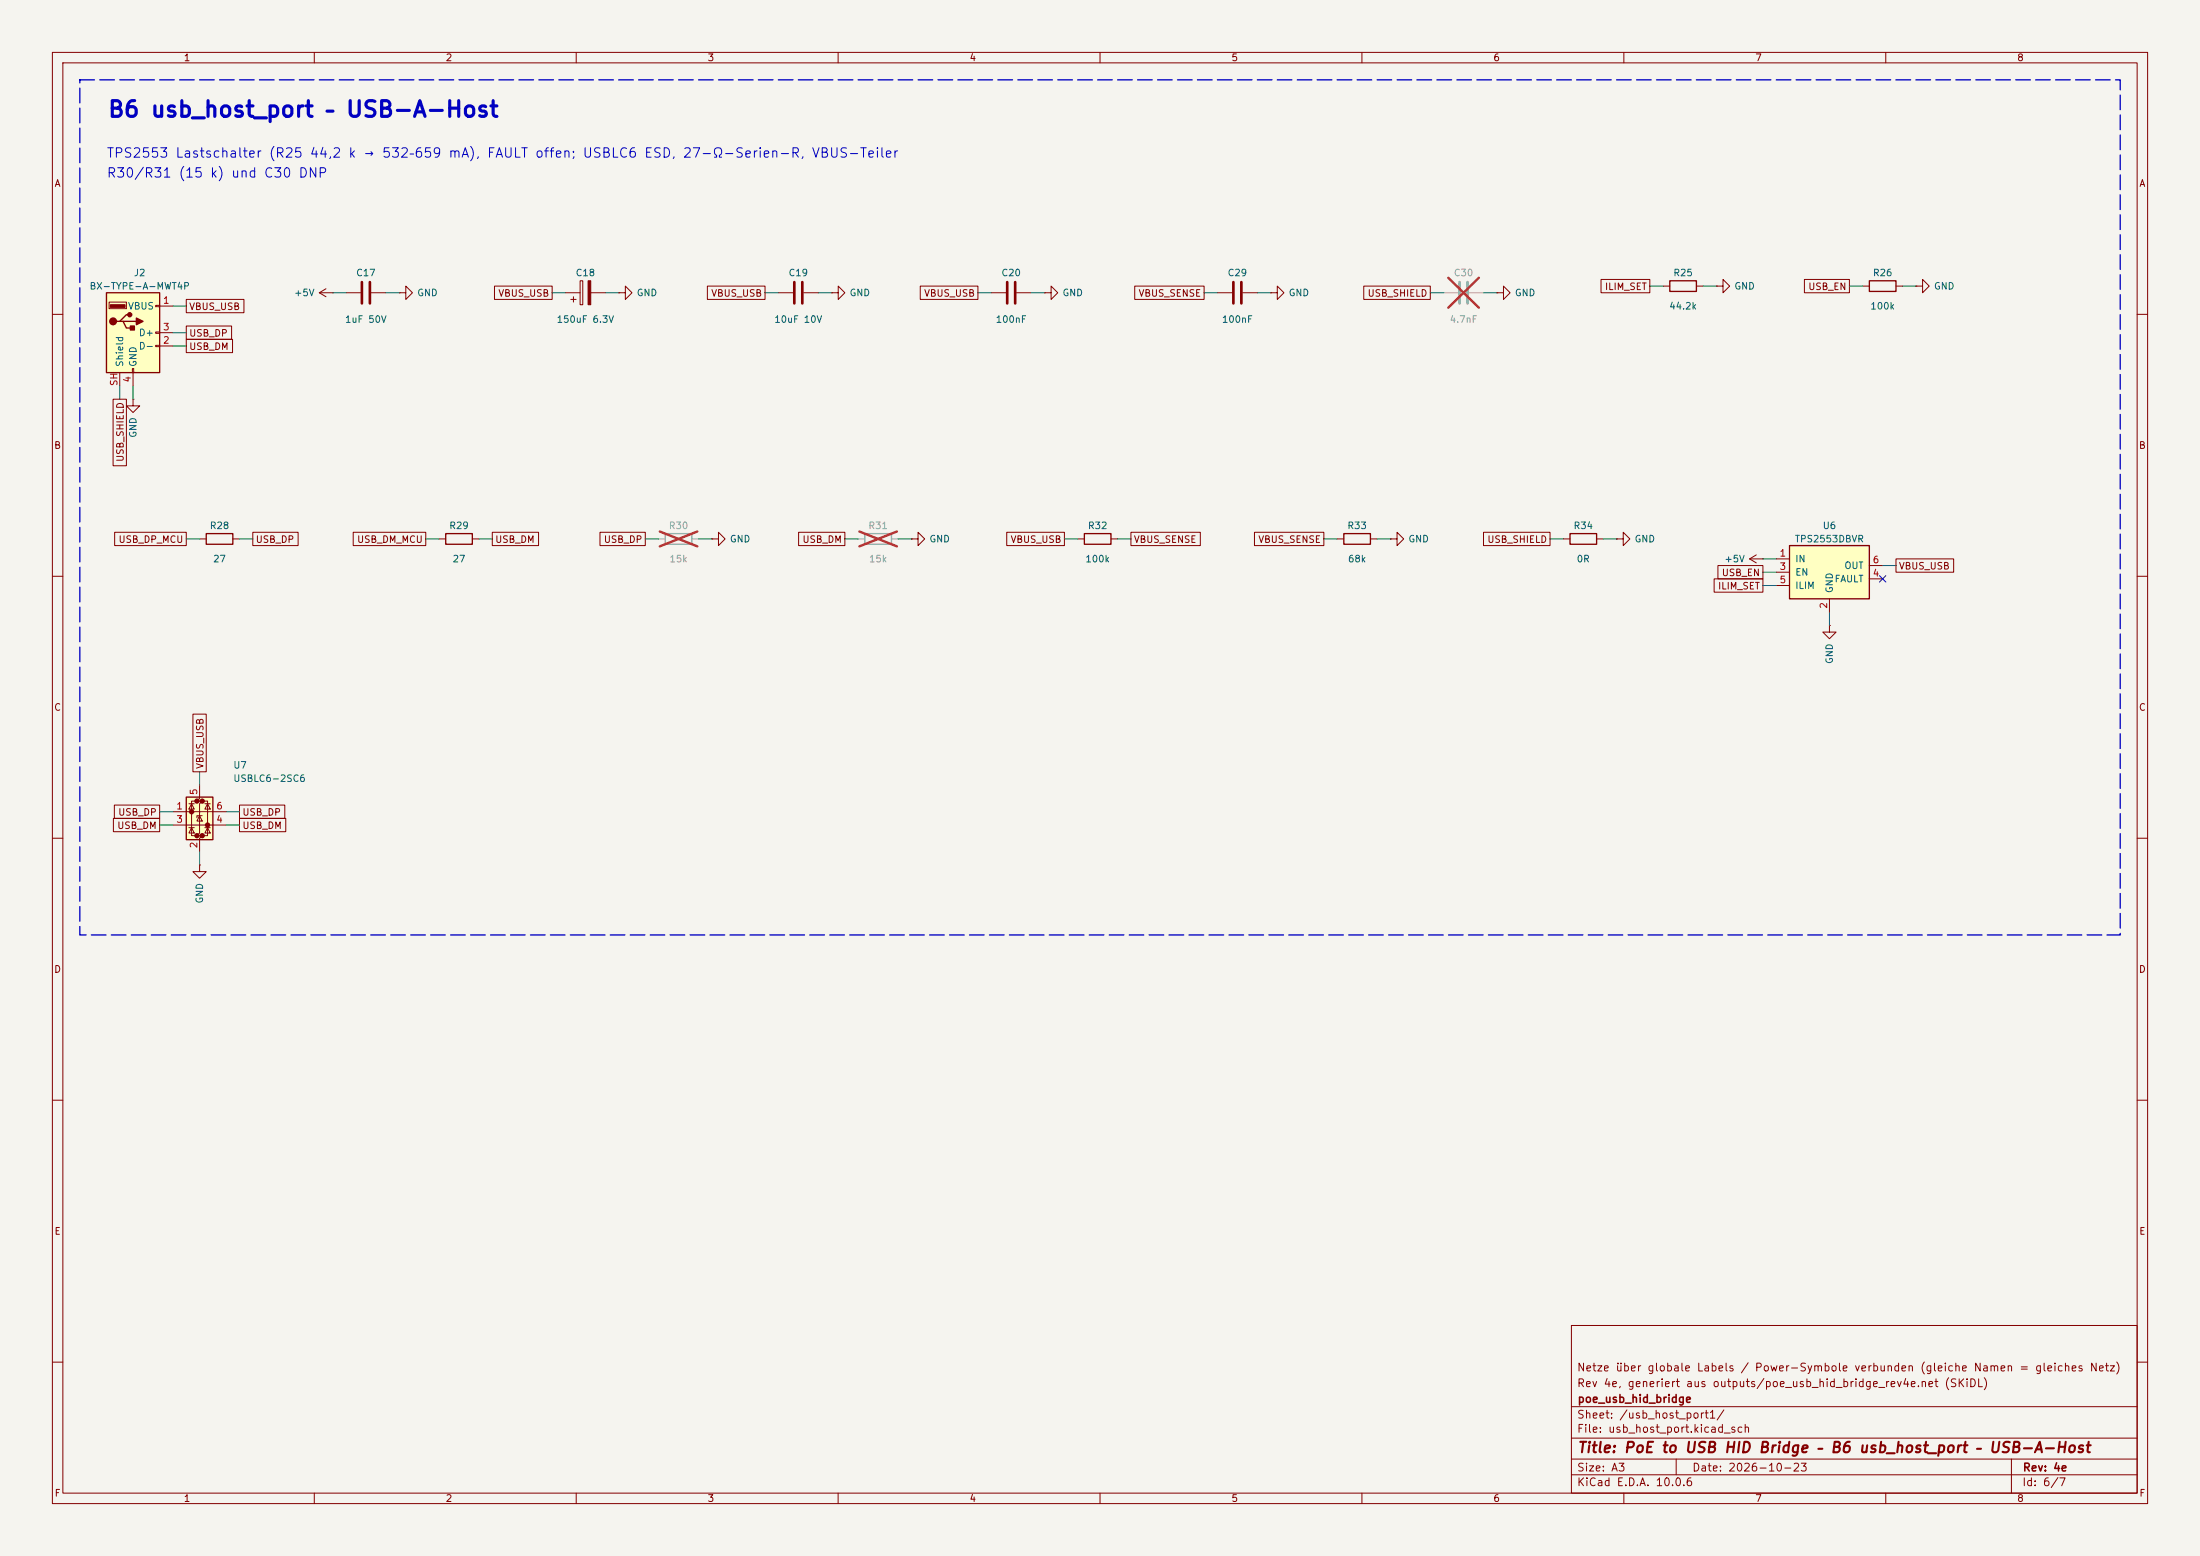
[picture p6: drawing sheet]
<svg xmlns="http://www.w3.org/2000/svg" width="420mm" height="297mm" viewBox="0 0 420 297" stroke-linecap="round" stroke-linejoin="round" font-family="sans-serif">
<path d="M0 0h420v297h-420z" fill="#f5f4ef" stroke="#f5f4ef" stroke-width=".19"/>
<g fill="none" stroke="#840000" stroke-width=".19">
<path d="M10 10h400v277h-400zM12 12h396v273h-396zM60 10v2M110 10v2M160 10v2M210 10v2M260 10v2M310 10v2M360 10v2M118.1 55.9h1.3v-1.3l1.2 1.3-1.2 1.3v-1.3M118.1 55.9h.1M158.7 55.9h1.3v-1.3l1.3 1.3-1.3 1.3v-1.3"/>
<path d="M158.7 55.9h.1M285.7 55.9h1.3v-1.3l1.3 1.3-1.3 1.3v-1.3M285.7 55.9h.1M327.7 54.6h1.2v-1.3l1.3 1.3-1.3 1.3v-1.3M327.7 54.6h.1M355.6 54.6h1.3M361.9 54.6h1.3M10 60h2M408 60h2M10 110h2M38.1 102.9h1.3M44.4 102.9h1.3"/>
<path d="M255.3 102.9h1.2M261.6 102.9h1.3M265.4 102.9h1.3v-1.3l1.3 1.3-1.3 1.2v-1.2M265.4 102.9h.1M298.4 102.9h1.3M304.8 102.9h1.3M408 110h2M10 160h2M408 160h2M10 210h2M408 210h2M300 253h108v32h-108z"/>
<path d="M10 260h2M300 278.5h108M300 274.5h108M300 268.5h108M320 278.5v3M384 278.5v6.5M408 260h2M60 285v2M110 285v2M160 285v2M210 285v2M260 285v2"/>
<path d="M300 281.5h108M310 285v2M360 285v2"/>
</g>
<path d="M356.9 53.6h5v2h-5zM39.4 101.9h5v2h-5zM256.5 101.9h5.1v2h-5.1zM299.7 101.9h5.1v2h-5.1z" fill="none" stroke="#840000" stroke-width=".25"/>
<path d="M341.6 104.1h15.3v10.2h-15.3z" fill="#ffffc2"/>
<path d="M318.8 53.6h5v2h-5zM207 101.9h5.1v2h-5.1zM341.6 104.1h15.3v10.2h-15.3z" fill="none" stroke="#840000" stroke-width=".25"/>
<g fill="none" stroke="#840000" stroke-width=".19">
<path d="M76.2 55.9h1.3v-1.3l1.2 1.3-1.2 1.3v-1.3M76.2 55.9h.1M189.2 55.9h2.8M194.1 55.9h2.7M199.4 55.9h1.3v-1.3l1.2 1.3-1.2 1.3v-1.3M199.4 55.9h.1M232.4 55.9h2.8M237.2 55.9h2.8M242.6 55.9h1.2v-1.3l1.3 1.3-1.3 1.3v-1.3M242.6 55.9h.1M317.5 54.6h1.3M323.8 54.6h1.3"/>
<path d="M25.4 76.2v1.3h1.3l-1.3 1.2-1.3-1.2h1.3M25.4 76.2h.1M174 102.9h1.3v-1.3l1.2 1.3-1.2 1.2v-1.2M174 102.9h.1M205.7 102.9h1.3M212.1 102.9h1.3M308.6 102.9h1.3v-1.3l1.2 1.3-1.2 1.2v-1.2M308.6 102.9h.1M334 106.7h2.5M334 106.7l1.3 .7M335.3 105.9l-1.3 .8M336.5 106.7h.1"/>
<path d="M339.1 106.7h2.5M339.1 109.2h2.5M339.1 111.8h2.5M349.2 114.3v2.5M356.9 110.5h2.5M356.9 108h2.5"/>
</g>
<path d="M165.1 101.9h5.1v2h-5.1z" fill="none" stroke="#9c9b98" stroke-width=".25"/>
<path d="M163.8 102.9h1.3M170.2 102.9h1.2" fill="none" stroke="#9c9b98" stroke-width=".19"/>
<path d="M164.1 101.5l7.1 2.8M171.2 101.5l-7.1 2.8" fill="none" stroke="#e12e31" stroke-width=".46"/>
<path d="M192.3 53.8v4.1M193.8 53.8v4.1M235.5 53.8v4.1M237 53.8v4.1" fill="none" stroke="#840000" stroke-width=".51"/>
<path d="M20.3 55.9h10.2v15.2h-10.2z" fill="#ffffc2"/>
<path d="M20.3 55.9h10.2v15.2h-10.2zM22.9 61.3h.6l.6 1.3h1.3M23.5 61.3h2.5M24.8 60.1h-.7l-1.2 1.2h-.7" fill="none" stroke="#840000" stroke-width=".25"/>
<g fill="#840000" stroke="#840000" stroke-width=".25">
<path d="M24.9 62.2h.8v.8h-.8z"/>
<path d="M26 60.7l1.3 .6-1.3 .7z"/>
<circle cx="21.6" cy="61.3" r=".63"/>
<circle cx="24.8" cy="60.1" r=".38"/>
</g>
<path d="M21.1 58.2h2.8v.5h-2.8z" fill="#840000" stroke="#840000" stroke-width=".19"/>
<g fill="none" stroke="#840000" stroke-width=".19">
<path d="M20.8 57.7h3.3v1.2h-3.3zM29.7 58.3h.8v.2h-.8zM30.5 58.4h2.5M61 55.9h2.5M61 55.9l1.2 .7M62.2 55.1l-1.2 .8M63.5 55.9h.1M66 55.9h2.8M70.9 55.9h2.8M365.8 54.6h1.2v-1.3l1.3 1.3-1.3 1.3v-1.3M365.8 54.6h.1M22.9 71.1v2.6"/>
<path d="M25.3 70.4h.2v.7h-.2zM25.4 71.1v2.6M29.7 63.4h.8v.2h-.8zM29.7 65.9h.8v.3h-.8zM30.5 66h2.5M30.5 63.5h2.5M135.9 102.9h1.3v-1.3l1.2 1.3-1.2 1.2v-1.2M135.9 102.9h.1M349.2 119.4v1.3h1.3l-1.3 1.2-1.2-1.2h1.2M349.2 119.4h.1M38.1 165.1v1.3h1.3l-1.3 1.2-1.3-1.2h1.3M38.1 165.1h.1"/>
</g>
<path d="M69.1 53.8v4.1M70.6 53.8v4.1" fill="none" stroke="#840000" stroke-width=".51"/>
<path d="M278.6 53.8v4.1M280.2 53.8v4.1" fill="none" stroke="#9c9b98" stroke-width=".51"/>
<path d="M275.6 55.9h2.8M280.4 55.9h2.8" fill="none" stroke="#9c9b98" stroke-width=".19"/>
<path d="M276.5 53l5.8 5.7M282.3 53l-5.8 5.7" fill="none" stroke="#e12e31" stroke-width=".46"/>
<path d="M35.6 152.1h5v8.2h-5z" fill="#ffffc2"/>
<g fill="#840000" stroke="#840000" stroke-width=".51">
<circle cx="36.6" cy="154.9" r=".25"/>
<circle cx="37.6" cy="152.9" r=".25"/>
<circle cx="37.6" cy="159.5" r=".25"/>
<circle cx="38.6" cy="152.9" r=".25"/>
<circle cx="38.6" cy="159.5" r=".25"/>
<circle cx="39.6" cy="157.5" r=".25"/>
</g>
<g fill="none" stroke="#840000" stroke-width=".19">
<path d="M35.6 57.1h11v2.6h-11zM94.4 54.6h11v2.6h-11zM107.9 55.9h2.8M109 57.2h1M109.5 56.6v1.1M110.7 53.6h.6v4.6h-.6zM112.8 55.9h2.8M135 54.6h11v2.6h-11zM148.6 55.9h2.8M153.4 55.9h2.8M175.7 54.6h11v2.6h-11zM216.6 54.6h13.3v2.6h-13.3z"/>
<path d="M260.3 54.6h12.7v2.6h-12.7zM305.6 53.3h9.4v2.6h-9.4zM344.5 53.3h8.6v2.6h-8.6zM21.6 76.2h2.5v12.7h-2.5zM35.6 64.8h8.8v2.5h-8.8zM35.6 62.2h8.6v2.6h-8.6zM21.9 101.6h13.7v2.5h-13.7zM48.3 101.6h8.6v2.5h-8.6zM67.4 101.6h13.9v2.5h-13.9zM83.8 102.9h1.3M90.2 102.9h1.2M94 101.6h8.8v2.5h-8.8z"/>
<path d="M114.5 101.6h8.7v2.5h-8.7zM152.5 101.6h8.8v2.5h-8.8zM192.2 101.6h11v2.5h-11zM215.9 101.6h13.2v2.5h-13.2zM239.5 101.6h13.2v2.5h-13.2zM283.2 101.6h12.7v2.5h-12.7zM327.2 110.5h9.3v2.5h-9.3zM328 107.9h8.5v2.6h-8.5zM361.9 106.7h11.1v2.5h-11.1zM36.8 136.3h2.6v11h-2.6zM21.6 156.2h8.9v2.6h-8.9zM21.8 153.7h8.7v2.5h-8.7z"/>
<path d="M33 154.9h10.2M33 157.5h10.2M36.1 158h1M36.1 153.4h1M36.6 153.4l.5 1h-1zM36.6 158l.5 1h-1zM37.6 152.9h-1v6.6h1M38.1 149.9v2.5l-.5 .5h1l-.5 .5v5.6l-.5 .5h1l-.5 .5v2.6M38.1 155.7l.5 1h-1zM38.6 155.7h-1v.4M38.6 152.9h1v6.6h-1M39.1 158h1"/>
<path d="M39.1 153.4h1M39.6 153.4l.5 1h-1zM39.6 158l.5 1h-1zM45.7 156.2h8.9v2.6h-8.9zM45.7 153.7h8.7v2.5h-8.7z"/>
</g>
<path d="M85.1 101.9h5.1v2h-5.1zM35.6 152.1h5v8.2h-5z" fill="none" stroke="#840000" stroke-width=".25"/>
<path d="M112.3 53.6h.5v4.6h-.5z" fill="#840000" stroke="#840000" stroke-width=".19"/>
<path d="M127 101.9h5.1v2h-5.1z" fill="none" stroke="#9c9b98" stroke-width=".25"/>
<path d="M125.7 102.9h1.3M132.1 102.9h1.2" fill="none" stroke="#9c9b98" stroke-width=".19"/>
<path d="M126 101.5l7.1 2.8M133.1 101.5l-7.1 2.8" fill="none" stroke="#e12e31" stroke-width=".46"/>
<path d="M151.6 53.8v4.1M153.2 53.8v4.1" fill="none" stroke="#840000" stroke-width=".51"/>
<g fill="none" stroke="#009600" stroke-width=".19">
<path d="M33 58.4h2.6M63.5 55.9h2.5M73.7 55.9h2.5M105.4 55.9h2.5M115.6 55.9h2.5M146 55.9h2.6M156.2 55.9h2.5M186.7 55.9h2.5M196.8 55.9h2.6M229.9 55.9h2.5M240 55.9h2.6M273 55.9h2.6"/>
<path d="M283.2 55.9h2.5M315 54.6h2.5M325.1 54.6h2.6M353.1 54.6h2.5M363.2 54.6h2.6M22.9 73.7v2.5M25.4 73.7v2.5M33 66h2.6M33 63.5h2.6M35.6 102.9h2.5M45.7 102.9h2.6M81.3 102.9h2.5"/>
<path d="M91.4 102.9h2.6M123.2 102.9h2.5M133.3 102.9h2.6M161.3 102.9h2.5M171.4 102.9h2.6M203.2 102.9h2.5M213.4 102.9h2.5M252.7 102.9h2.6M262.9 102.9h2.5M295.9 102.9h2.5M306.1 102.9h2.5M336.5 106.7h2.6"/>
<path d="M336.5 111.8h2.6M336.5 109.2h2.6M349.2 116.8v2.6M359.4 108h2.5M30.5 154.9h2.5M30.5 157.5h2.5M38.1 147.3v2.6M43.2 154.9h2.5M43.2 157.5h2.5M38.1 162.6v2.5"/>
</g>
<path d="M358.8 109.9l1.2 1.2M360 109.9l-1.2 1.2" fill="none" stroke="#000084" stroke-width=".19"/>
<path d="M15.2 15.2h389.6v163.3h-389.6z" fill="none" stroke="#0000c2" stroke-width=".25" stroke-dasharray="2.8 1"/>
<text font-size="3" fill="#0000c2" x="20.4" y="23.1">B6 usb_host_port – USB-A-Host</text>
<text font-size="2" fill="#840000" x="301" y="277.8">Title: PoE to USB HID Bridge – B6 usb_host_port – USB-A-Host</text>
<g font-size="1.8" fill="#0000c2">
<text x="20.2" y="34.4">R30/R31 (15 k) und C30 DNP</text>
<text x="20.2" y="30.5">TPS2553 Lastschalter (R25 44,2 k → 532–659 mA), FAULT offen; USBLC6 ESD, 27-Ω-Serien-R, VBUS-Teiler</text>
</g>
<g font-size="1.5" fill="#840000">
<text x="300.9" y="262.1">Netze über globale Labels / Power-Symbole verbunden (gleiche Namen = gleiches Netz)</text>
<text x="300.9" y="265.1">Rev 4e, generiert aus outputs/poe_usb_hid_bridge_rev4e.net (SKiDL)</text>
<text x="301" y="268.1">poe_usb_hid_bridge</text>
<text x="300.9" y="273.8">File: usb_host_port.kicad_sch</text>
<text x="300.9" y="271.1">Sheet: /usb_host_port1/</text>
<text x="300.9" y="281.2">Size: A3</text>
<text x="322.9" y="281.2">Date: 2026-10-23</text>
<text x="386" y="281.2">Rev: 4e</text>
<text x="300.9" y="284">KiCad E.D.A. 10.0.6</text>
<text x="385.9" y="284">Id: 6/7</text>
</g>
<g font-size="1.3" fill="#840000">
<text x="35" y="12">1</text>
<text x="85" y="12">2</text>
<text x="135" y="12">3</text>
<text x="185" y="12">4</text>
<text x="235" y="12">5</text>
<text x="285" y="12">6</text>
<text x="335" y="12">7</text>
<text x="385" y="12">8</text>
<text x="10.3" y="36">A</text>
<text x="408.3" y="36">A</text>
<text x="36" y="59.5">VBUS_USB</text>
<text x="95" y="56.9">VBUS_USB</text>
<text x="135.7" y="56.9">VBUS_USB</text>
<text x="176.3" y="56.9">VBUS_USB</text>
<text x="217.3" y="56.9">VBUS_SENSE</text>
<text x="261" y="56.9">USB_SHIELD</text>
<text x="306.3" y="55.7">ILIM_SET</text>
<text x="345.1" y="55.7">USB_EN</text>
<text x="36" y="64.6">USB_DP</text>
<text x="36" y="67.1">USB_DM</text>
<text x="10.2" y="86">B</text>
<text x="23.9" y="88.3" transform="rotate(-90 23.9 88.3)">USB_SHIELD</text>
<text x="408.2" y="86">B</text>
<text x="22.5" y="103.9">USB_DP_MCU</text>
<text x="48.7" y="103.9">USB_DP</text>
<text x="68.1" y="103.9">USB_DM_MCU</text>
<text x="94.4" y="103.9">USB_DM</text>
<text x="115.2" y="103.9">USB_DP</text>
<text x="153.1" y="103.9">USB_DM</text>
<text x="192.8" y="103.9">VBUS_USB</text>
<text x="216.3" y="103.9">VBUS_SENSE</text>
<text x="240.1" y="103.9">VBUS_SENSE</text>
<text x="283.8" y="103.9">USB_SHIELD</text>
<text x="327.9" y="112.8">ILIM_SET</text>
<text x="328.6" y="110.3">USB_EN</text>
<text x="362.4" y="109">VBUS_USB</text>
<text x="10.2" y="136">C</text>
<text x="408.2" y="136">C</text>
<text x="39.2" y="146.9" transform="rotate(-90 39.2 146.9)">VBUS_USB</text>
<text x="22.5" y="156">USB_DP</text>
<text x="46.2" y="156">USB_DP</text>
<text x="22.3" y="158.5">USB_DM</text>
<text x="46.2" y="158.5">USB_DM</text>
<text x="10.2" y="186">D</text>
<text x="408.2" y="186">D</text>
<text x="10.3" y="236">E</text>
<text x="408.3" y="236">E</text>
<text x="10.3" y="286">F</text>
<text x="35" y="287">1</text>
<text x="85" y="287">2</text>
<text x="135" y="287">3</text>
<text x="185" y="287">4</text>
<text x="235" y="287">5</text>
<text x="285" y="287">6</text>
<text x="335" y="287">7</text>
<text x="385" y="287">8</text>
<text x="408.3" y="286">F</text>
</g>
<g font-size="1.3" fill="#006464">
<text x="25.5" y="53">J2</text>
<text x="67.9" y="53">C17</text>
<text x="109.8" y="53">C18</text>
<text x="150.4" y="53">C19</text>
<text x="191.1" y="53">C20</text>
<text x="234.2" y="53">C29</text>
<text x="319.3" y="53">R25</text>
<text x="357.4" y="53">R26</text>
<text x="17" y="55.6">BX-TYPE-A-MWT4P</text>
<text x="24.3" y="59.4">VBUS</text>
<text x="56" y="56.8">+5V</text>
<text x="79.5" y="56.8">GND</text>
<text x="121.4" y="56.8">GND</text>
<text x="162.1" y="56.8">GND</text>
<text x="202.7" y="56.8">GND</text>
<text x="245.9" y="56.8">GND</text>
<text x="289.1" y="56.8">GND</text>
<text x="318.6" y="59.4">44.2k</text>
<text x="331" y="55.6">GND</text>
<text x="357" y="59.4">100k</text>
<text x="369.1" y="55.6">GND</text>
<text x="26.4" y="64.5">D+</text>
<text x="65.8" y="61.9">1uF 50V</text>
<text x="106.2" y="61.9">150uF 6.3V</text>
<text x="147.7" y="61.9">10uF 10V</text>
<text x="190" y="61.9">100nF</text>
<text x="233.2" y="61.9">100nF</text>
<text x="23.8" y="70.1" transform="rotate(-90 23.8 70.1)">Shield</text>
<text x="26.4" y="70.1" transform="rotate(-90 26.4 70.1)">GND</text>
<text x="26.4" y="67">D-</text>
<text x="26.4" y="83.7" transform="rotate(-90 26.4 83.7)">GND</text>
<text x="39.9" y="101.3">R28</text>
<text x="85.7" y="101.3">R29</text>
<text x="207.6" y="101.3">R32</text>
<text x="257.1" y="101.3">R33</text>
<text x="300.3" y="101.3">R34</text>
<text x="347.9" y="101.3">U6</text>
<text x="40.6" y="107.6">27</text>
<text x="86.3" y="107.6">27</text>
<text x="139.2" y="103.8">GND</text>
<text x="177.3" y="103.8">GND</text>
<text x="207.1" y="107.6">100k</text>
<text x="257.2" y="107.6">68k</text>
<text x="268.8" y="103.8">GND</text>
<text x="300.9" y="107.6">0R</text>
<text x="311.9" y="103.8">GND</text>
<text x="329.1" y="107.6">+5V</text>
<text x="342.5" y="103.8">TPS2553DBVR</text>
<text x="342.6" y="107.6">IN</text>
<text x="342.6" y="110.2">EN</text>
<text x="342.6" y="112.7">ILIM</text>
<text x="350.1" y="111.5">FAULT</text>
<text x="350.2" y="113.3" transform="rotate(-90 350.2 113.3)">GND</text>
<text x="352" y="108.9">OUT</text>
<text x="350.2" y="126.8" transform="rotate(-90 350.2 126.8)">GND</text>
<text x="44.4" y="147">U7</text>
<text x="44.4" y="149.6">USBLC6-2SC6</text>
<text x="39.1" y="172.6" transform="rotate(-90 39.1 172.6)">GND</text>
</g>
<g font-size="1.3" fill="#939391">
<text x="277.4" y="53">C30</text>
<text x="276.6" y="61.9">4.7nF</text>
<text x="127.6" y="101.3">R30</text>
<text x="165.7" y="101.3">R31</text>
<text x="127.7" y="107.6">15k</text>
<text x="165.8" y="107.6">15k</text>
</g>
<g font-size="1.3" fill="#a90000">
<text x="31" y="58.3">1</text>
<text x="31" y="65.9">2</text>
<text x="31" y="63.4">3</text>
<text x="22.7" y="73.8" transform="rotate(-90 22.7 73.8)">SH</text>
<text x="25.3" y="73.1" transform="rotate(-90 25.3 73.1)">4</text>
<text x="339.6" y="106.5">1</text>
<text x="357.4" y="107.8">6</text>
<text x="339.6" y="109.1">3</text>
<text x="339.6" y="111.6">5</text>
<text x="357.4" y="110.4">4</text>
<text x="349.1" y="116.3" transform="rotate(-90 349.1 116.3)">2</text>
<text x="33.6" y="154.8">1</text>
<text x="38" y="151.9" transform="rotate(-90 38 151.9)">5</text>
<text x="41.2" y="154.8">6</text>
<text x="33.6" y="157.3">3</text>
<text x="41.2" y="157.3">4</text>
<text x="38" y="162" transform="rotate(-90 38 162)">2</text>
</g>
</svg>
